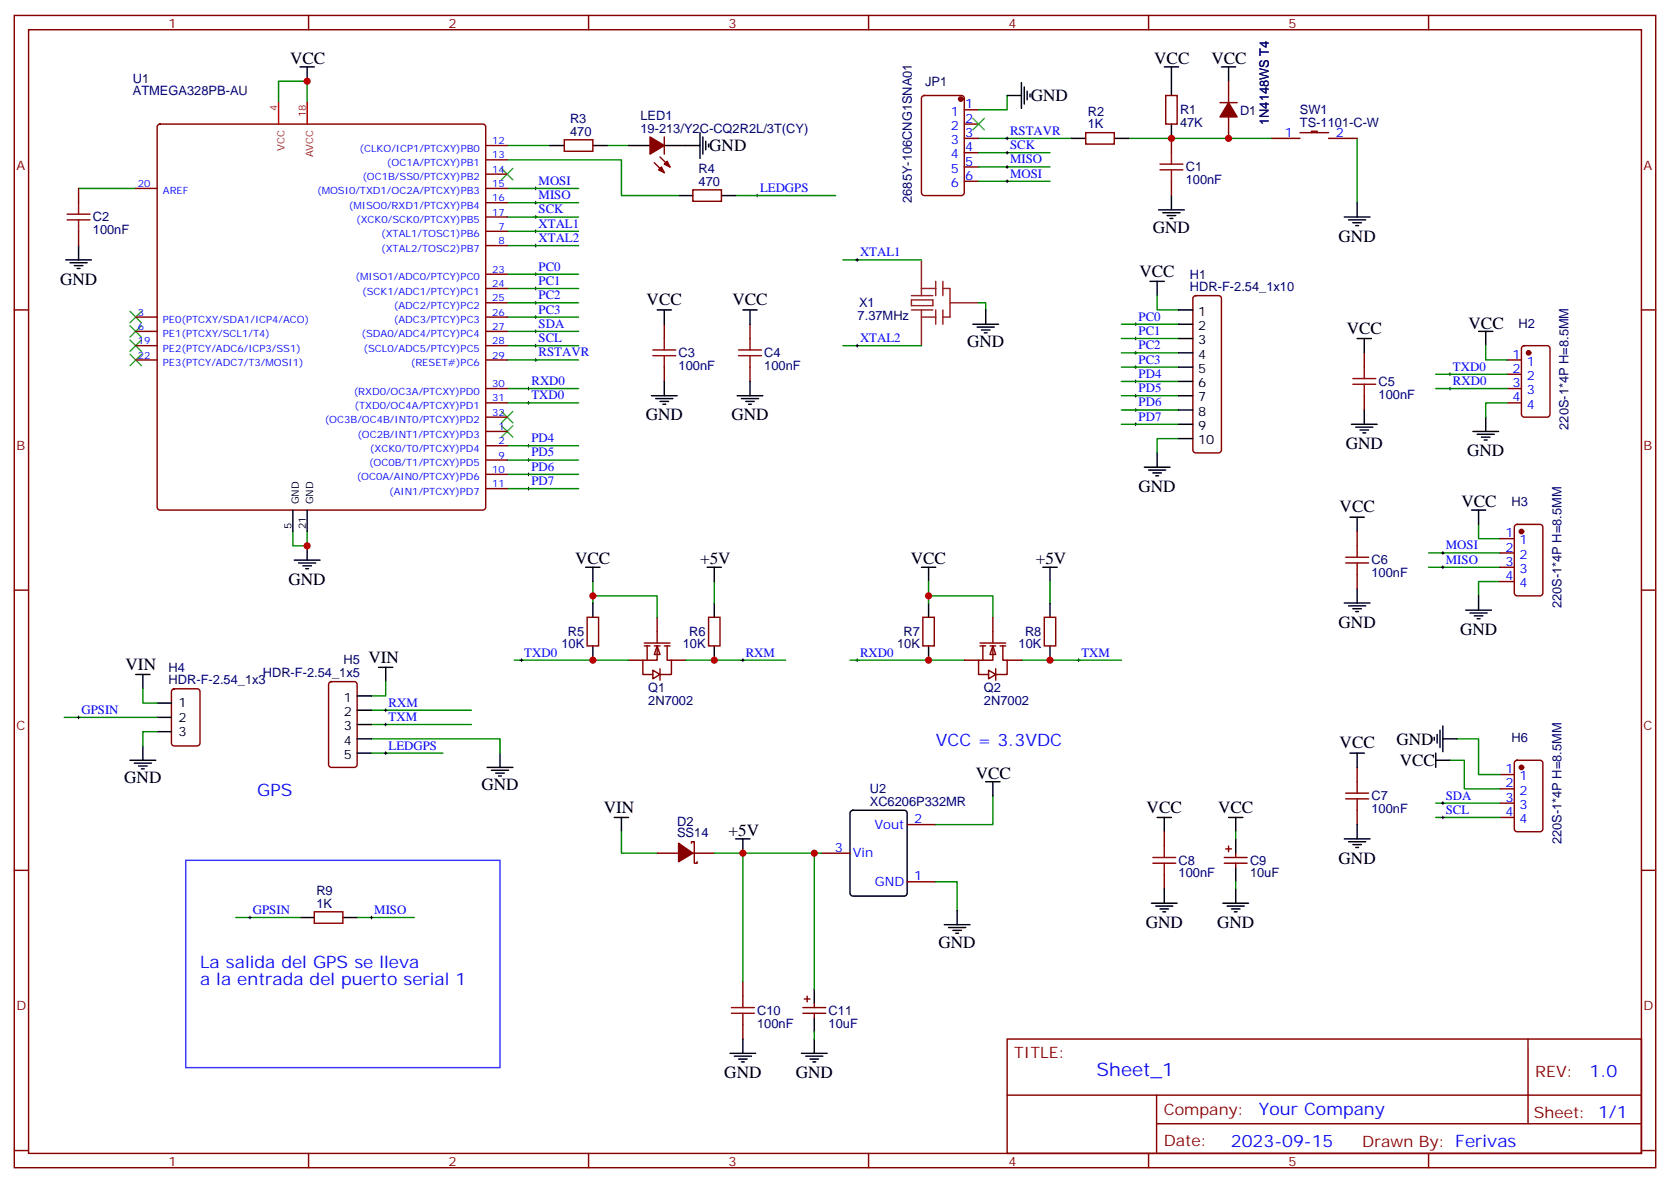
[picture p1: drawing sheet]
<svg xmlns="http://www.w3.org/2000/svg" width="412mm" height="292mm" viewBox="0 0 412 292" stroke-linecap="round" stroke-linejoin="round" font-family="sans-serif">
<g fill="none" stroke="#870000" stroke-width=".35">
<path d="M3.5 3.8h405.4v284.3h-405.4zM7.1 7.3h398.2v277.3h-398.2zM76.2 3.8v3.5M145.3 3.8v3.5M214.5 3.8v3.5M283.6 3.8v3.5M352.8 3.8v3.5M119.9 35.9h5.3M119.9 39.4h5.3M139.3 34.5h7.1v2.8h-7.1zM163 38.7l2.5 2.5M164 33.8v4.2"/>
<path d="M227.8 23.8l.4-.2h9.2a.71 .71 0 0 1 .7 .7v23.3a.76 .76 0 0 1-.7 .7h-9.2a.76 .76 0 0 1-.7-.7v-23.3zM238.1 34.1h3.6M238.1 27.1h3.6M238.1 30.6h3.6M238.1 37.7h3.6M268.1 32.7h7.1v2.9h-7.1zM287.9 23.6h2.8v7h-2.8zM289.3 34.1v3.6M301.3 25.3h4.2M303.4 20v5.3M303.4 28.9v5.2M314 34.1h7"/>
<path d="M321 32.7h7.1M323.8 32.7v-.3h1.5v.3M328.1 34.1h7M19.4 46.5v3.5M19.4 57.1v3.5M33.5 46.5h5.3M119.9 57.1h5.3M119.9 46.5h5.3M119.9 43h5.3M119.9 50h5.3M119.9 53.6h5.3M161.6 40.1l2.4 2.5"/>
<path d="M171.1 46.8h7.1v2.9h-7.1zM238.1 41.2h3.6M238.1 44.7h3.6M289.3 44.7v3.6M3.5 76.5h3.6M33.5 78.2h5.3M119.9 78.2h5.3M119.9 60.6h5.3M119.9 67.7h5.3M119.9 71.2h5.3M119.9 74.7h5.3M294.8 73.2l.5-.2h5.6a.71 .71 0 0 1 .7 .7v37.4a.76 .76 0 0 1-.7 .7h-5.6a.76 .76 0 0 1-.7-.7v-37.4z"/>
<path d="M405.3 76.5h3.6M33.5 81.8h5.3M33.5 88.8h5.3M33.5 85.3h5.3M119.9 81.8h5.3M119.9 95.9h5.3M119.9 99.4h5.3M119.9 88.8h5.3M119.9 85.3h5.3M164 80v3.5M164 90.6v3.5M185.2 80v3.5"/>
<path d="M185.2 90.6v3.5M336.9 87.1v3.5M336.9 97.6v3.6M372.2 95.9h3.5M372.2 99.4h3.5M372.2 88.8h3.5M372.2 92.4h3.5M375.9 85.5l.5-.2h5.7a.71 .71 0 0 1 .7 .7v16.2a.76 .76 0 0 1-.7 .7h-5.7a.76 .76 0 0 1-.7-.7v-16.2zM119.9 106.5h5.3M119.9 110h5.3M119.9 113.5h5.3M119.9 117.1h5.3"/>
<path d="M119.9 102.9h5.3M119.9 120.6h5.3M335.1 131.2v3.5M370.4 132.9h3.5M370.4 136.5h3.5M370.4 140h3.5M374.2 129.6l.4-.2h5.7a.71 .71 0 0 1 .7 .7v16.2a.76 .76 0 0 1-.7 .7h-5.7a.76 .76 0 0 1-.7-.7v-16.2zM3.5 145.6h3.6M335.1 141.7v3.6M370.4 143.5h3.5M405.3 145.6h3.6M42.6 170.2l.4-.2h5.7a.71 .71 0 0 1 .7 .7v12.7a.76 .76 0 0 1-.7 .7h-5.7a.76 .76 0 0 1-.7-.7v-12.7z"/>
<path d="M335.1 189.4v3.5M335.1 200v3.5M370.4 191.1h3.5M370.4 194.7h3.5M370.4 198.2h3.5M374.2 187.8l.4-.2h5.7a.71 .71 0 0 1 .7 .7v16.2a.76 .76 0 0 1-.7 .7h-5.7a.76 .76 0 0 1-.7-.7v-16.2zM3.5 214.8h3.6M162.3 210.5h5.3M170.7 208.1v-.4h.7v5.3h.8v-.3M171.1 210.5h5.3M202.8 210.5h7.1M224 217.6h7.1"/>
<path d="M224 203.5h7.1M287.5 205.2v3.6M287.5 215.8v3.6M302.3 211.6h5.7M302.3 213h5.7M302.7 209.5h1.4M303.4 208.8v1.4M305.2 210.5v1.1M305.2 213v1.1M370.4 201.7h3.5M405.3 214.8h3.6M77.6 225h7.1v2.8h-7.1z"/>
<path d="M183.4 242.3v3.5M183.4 252.9v3.5M198.3 248.6h5.6M198.3 250h5.6M198.6 246.5h1.4M199.3 245.8v1.4M201.1 247.6v1M201.1 250v1.1M248.7 256.4h156.6v28.2h-156.6zM377.3 256.4v20.9M248.7 270.2h156.5M285.6 277.3h119.6"/>
<path d="M285.6 270.2v14.2M3.5 283.9h3.6M76.2 284.6v3.5M145.3 284.6v3.5M214.5 284.6v3.5M283.6 284.6v3.5M352.8 284.6v3.5M405.3 283.9h3.6"/>
</g>
<g fill="none" stroke="#000" stroke-width=".25">
<path d="M248.4 34.1h.7M248.4 37.7h.7M248.7 33.8v.7M248.7 37.3v.7M131.9 57.1h.7M131.9 53.6h.7M131.9 50h.7M131.9 46.5h.7M132.3 46.1v.7M132.3 49.7v.7M132.3 53.2v.7M132.3 56.7v.7"/>
<path d="M186.6 48.3h.7M187 47.9v.7M248.4 41.2h.7M248.4 44.7h.7M248.7 40.9v.7M248.7 44.4v.7M131.9 78.2h.7M131.9 74.7h.7M131.9 71.2h.7M131.9 67.7h.7M131.9 60.6h.7M132.3 60.3v.7"/>
<path d="M132.3 67.3v.7M132.3 70.8v.7M132.3 74.4v.7M132.3 77.9v.7M211.3 64.1h.7M211.7 63.8v.7M280.5 79.7v.7M130.2 95.9h.7M130.2 99.4h.7M130.5 95.5v.7M130.5 99.1v.7M131.9 88.8h.7"/>
<path d="M131.9 85.3h.7M131.9 81.8h.7M132.3 81.4v.7M132.3 84.9v.8M132.3 88.5v.7M211.3 85.3h.7M211.7 84.9v.8M280.1 97.6h.7M280.1 94.1h.7M280.1 90.6h.7M280.1 87.1h.7M280.1 83.5h.7"/>
<path d="M280.1 80h.7M280.5 83.2v.7M280.5 86.7v.7M280.5 90.2v.7M280.5 93.8v.7M280.5 97.3v.7M357.7 95.9h.7M357.7 92.4h.7M358.1 92v.7M358.1 95.5v.7M130.2 117.1h.7M130.2 113.5h.7"/>
<path d="M130.2 110h.7M130.5 109.6v.7M130.5 113.2v.7M130.5 116.7v.7M280.1 104.7h.7M280.1 101.2h.7M280.5 100.8v.7M280.5 104.4v.7M130.2 120.6h.7M130.5 120.2v.7M356 136.5h.7M356 140h.7"/>
<path d="M356.3 136.1v.7M356.3 139.6v.7M19 177h.8M19.4 176.7v.7M94.9 178.8h.7M94.9 175.3h.7M95.2 174.9v.7M95.2 178.4v.7M356 198.2h.7M356.3 197.8v.7M356 201.7h.7M356.3 201.4v.7"/>
<path d="M61.4 226.4h.7M61.7 226.1v.7M91.4 226.4h.7M91.7 226.1v.7"/>
</g>
<g fill="none" stroke="#008700" stroke-width=".35">
<path d="M68.8 25.3v-5.3h7v5.3M125.2 39.4h28.3v8.9h14.1M125.2 35.9h10.6M149.9 35.9h5.3M241.7 34.1h22.9M241.7 37.7h17.6M248.7 23.6v3.5h-7M278.7 34.1h35.3M335.1 34.1v15.9M19.4 46.5h14.1M125.2 57.1h17.7M125.2 53.6h17.7"/>
<path d="M125.2 50h17.7M125.2 46.5h17.7M181.7 48.3h24.7M241.7 41.2h17.6M241.7 44.7h17.6M125.2 78.2h17.7M125.2 74.7h17.7M125.2 71.2h17.7M125.2 67.7h17.7M125.2 60.6h17.7M208.1 64.1h19.4M241.7 74.7h1.7v1.8"/>
<path d="M285.8 73v3.5h5.2M125.2 88.8h17.7M125.2 85.3h17.7M125.2 81.8h17.7M125.2 99.4h17.7M125.2 95.9h17.7M208.1 85.3h19.4M276.9 97.6h14.1M276.9 94.1h14.1M276.9 90.6h14.1M276.9 87.1h14.1M276.9 83.5h14.1"/>
<path d="M276.9 80h14.1M354.5 95.9h17.7M354.5 92.4h17.7M366.9 85.3v3.5h5.3M372.2 99.4h-5.3v3.5M125.2 117.1h17.7M125.2 113.5h17.7M125.2 110h17.7M276.9 104.7h14.1M276.9 101.2h14.1M291 108.2h-5.2v3.6M72.3 131.2v3.5h3.5v-3.5"/>
<path d="M125.2 120.6h17.7M352.8 136.5h17.6M352.8 140h17.6M365.1 129.4v3.5h5.3M370.4 143.5h-5.3v3.5M15.9 177h22.9M35.3 170v3.5h3.5M91.7 178.8h24.7M91.7 175.3h24.7M95.2 168.2v3.5h-3.5M38.8 180.6h-3.5v3.5M91.7 182.3h31.8v3.5"/>
<path d="M245.2 196.4v7.1h-14.1M354.5 198.2h15.9M358.1 187.6h3.5v7.1h8.8M359.8 182.3h5.3v8.8h5.3M153.5 205.2v5.3h8.8M176.4 210.5h26.4M183.4 210.5v31.8M201.1 210.5v33.6M231.1 217.6h5.3v7M305.2 205.2v1.8M305.2 217.6v1.8M354.5 201.7h15.9"/>
<path d="M58.2 226.4h15.9M88.2 226.4h14.1M201.1 254.6v1.8"/>
</g>
<g fill="none" stroke="#000" stroke-width=".35">
<path d="M74.1 16.5h3.5M75.8 16.5v3.5M287.5 16.5h3.5M289.3 16.5v7.1M301.6 16.5h3.6M303.4 16.5v3.5M135.8 35.9h3.5M146.4 35.9h3.5M155.2 35.9h5.3M164 35.9h8.9M172.9 32.7v6.4M173.6 33.8v4.2"/>
<path d="M174.3 34.9v2.1M175 35.6v.7M248.7 23.6h3.5M252.2 20.4v6.3M252.9 21.4v4.3M253.6 22.5v2.1M254.4 23.2v.7M264.6 34.1h3.5M275.2 34.1h3.5M289.3 30.6v3.5M167.6 48.3h3.5M178.2 48.3h3.5"/>
<path d="M286.1 51.8h6.4M287.2 52.5h4.2M288.2 53.2h2.1M288.9 53.9h.7M289.3 48.3v3.5M332 53.6h6.3M333 54.3h4.3M334.1 55h2.1M334.8 55.7h.7M335.1 50v3.6M16.2 64.1h6.4M17.3 64.8h4.2"/>
<path d="M18.3 65.5h2.2M19 66.3h.8M19.4 60.6v3.5M162.3 76.5h3.5M164 76.5v3.5M183.4 76.5h3.6M185.2 76.5v3.5M243.4 76.5v3.5M284 69.4h3.5M285.8 69.4v3.6M291 76.5h3.6M160.9 97.6h6.3"/>
<path d="M161.9 98.4h4.3M163 99.1h2.1M163.7 99.8h.7M164 94.1v3.5M182 97.6h6.4M183.1 98.4h4.2M184.1 99.1h2.2M184.9 99.8h.7M185.2 94.1v3.5M240.2 80h6.4M241.3 80.7h4.2M242.4 81.4h2.1"/>
<path d="M243.1 82.1h.7M291 97.6h3.6M291 83.5h3.6M291 80h3.6M291 87.1h3.6M291 90.6h3.6M291 94.1h3.6M335.1 83.5h3.6M336.9 83.5v3.6M365.1 81.8h3.6M366.9 81.8v3.5M282.6 115.3h6.3"/>
<path d="M283.6 116h4.3M284.7 116.7h2.1M285.4 117.4h.7M285.8 111.8v3.5M291 104.7h3.6M291 101.2h3.6M291 108.2h3.6M333.7 104.7h6.4M334.8 105.4h4.2M335.8 106.1h2.2M336.5 106.8h.8M336.9 101.2v3.5"/>
<path d="M363.7 106.5h6.4M364.8 107.2h4.2M365.8 107.9h2.1M366.5 108.6h.7M366.9 102.9v3.6M72.3 125.9v5.3M72.7 138.2h6.3M73.7 138.9h4.3M74.8 139.6h2.1M75.8 125.9v5.3M75.8 134.7v3.5M333.4 127.6h3.5"/>
<path d="M335.1 127.6v3.6M363.4 125.9h3.5M365.1 125.9v3.5M75.5 140.3h.7M332 148.8h6.3M333 149.5h4.3M334.1 150.2h2.1M334.8 150.9h.7M335.1 145.3v3.5M361.9 150.6h6.4M363 151.3h4.2M364.1 152h2.1"/>
<path d="M364.8 152.7h.7M365.1 147v3.6M33.5 166.4h3.5M35.3 166.4v3.6M38.8 173.5h3.5M38.8 177h3.5M93.5 164.7h3.5M95.2 164.7v3.5M356.3 179.1v6.4M32.1 187.6h6.4M33.2 188.3h4.2M34.2 189h2.1"/>
<path d="M34.9 189.7h.7M35.3 184.1v3.5M38.8 180.6h3.5M120.3 189.4h6.3M121.4 190.1h4.2M122.4 190.8h2.1M123.1 191.5h.7M123.5 185.8v3.6M243.4 192.9h3.5M245.2 192.9v3.5M333.4 185.8h3.5M335.1 185.8v3.6"/>
<path d="M354.2 182v.7M354.5 187.6h3.6M354.5 185.8v3.6M354.9 181.3v2.1M355.6 180.2v4.2M356.3 182.3h3.5M151.7 201.7h3.5M153.5 201.7v3.5M181.7 207h3.5M183.4 207v3.5M210.1 200.2l.5-.2h12.7a.71 .71 0 0 1 .7 .7v19.7a.76 .76 0 0 1-.7 .7h-12.7a.76 .76 0 0 1-.7-.7v-19.7zM285.8 201.7h3.5"/>
<path d="M287.5 201.7v3.5M287.5 219.4v3.5M303.4 201.7h3.5M305.2 201.7v3.5M305.2 207v3.5M305.2 214.1v3.5M305.2 219.4v3.5M332 207h6.3M333 207.7h4.3M334.1 208.4h2.1M334.8 209.1h.7M335.1 203.5v3.5"/>
<path d="M74.1 226.4h3.5M84.7 226.4h3.5M233.2 228.2h6.3M234.2 228.9h4.3M235.3 229.6h2.1M236 230.3h.7M236.4 224.6v3.6M284.3 222.9h6.4M285.4 223.6h4.2M286.5 224.3h2.1M287.2 225h.7M302 222.9h6.3"/>
<path d="M303 223.6h4.3M304.1 224.3h2.1M304.8 225h.7M180.3 259.9h6.3M183.4 256.4v3.5M197.9 259.9h6.4M201.1 244.1v3.5M201.1 251.1v3.5M201.1 256.4v3.5M181.3 260.6h4.3M182.4 261.3h2.1M183.1 262h.7"/>
<path d="M199 260.6h4.2M200 261.3h2.1M200.7 262h.7"/>
</g>
<g fill="none" stroke="#3c3" stroke-width=".35">
<path d="M240.2 29.2l2.9 2.8M243.1 29.2l-2.9 2.8M123.8 41.6l2.8 2.8M126.6 41.6l-2.8 2.8M32.1 76.8l2.8 2.9M34.9 76.8l-2.8 2.9M32.1 80.4l2.8 2.8M32.1 83.9l2.8 2.8M32.1 87.4l2.8 2.8M34.9 80.4l-2.8 2.8M34.9 83.9l-2.8 2.8M34.9 87.4l-2.8 2.8"/>
<path d="M123.8 101.5l2.8 2.9M123.8 105.1l2.8 2.8M126.6 101.5l-2.8 2.9M126.6 105.1l-2.8 2.8"/>
</g>
<g fill="#870000" stroke="#870000" stroke-width=".35">
<path d="M160.5 33.8l3.5 2.1-3.5 2.1z"/>
<path d="M164 40.5l.7-.7 .8 1.4z"/>
<path d="M162.6 41.9l.7-.7 .7 1.4z"/>
<path d="M167.6 208.1l3.5 2.4-3.5 2.2z"/>
<path d="M303.4 25.3l2.1 3.6h-4.2z"/>
<circle cx="237.2" cy="24.4" r=".53"/>
<circle cx="375.7" cy="189.4" r=".53"/>
<circle cx="375.7" cy="131.2" r=".53"/>
<circle cx="377.5" cy="87.1" r=".53"/>
</g>
<g fill="none" stroke="#a10000" stroke-width=".35">
<path d="M289.3 37.7v2.8M16.6 54.3h5.6M16.6 52.8h5.6M19.4 50v2.8M19.4 54.3v2.8M286.5 41.9h5.6M286.5 40.5h5.6M289.3 41.9v2.8M161.2 86.4h5.7M161.2 87.8h5.7M164 83.5v2.9M164 87.8v2.8"/>
<path d="M182.4 86.4h5.6M182.4 87.8h5.6M185.2 83.5v2.9M185.2 87.8v2.8M334.1 94.8h5.6M334.1 93.4h5.6M336.9 90.6v2.8M336.9 94.8v2.8M332.3 138.9h5.7M332.3 137.5h5.7M335.1 134.7v2.8M335.1 138.9v2.8"/>
<path d="M332.3 197.1h5.7M332.3 195.7h5.7M335.1 192.9v2.8M335.1 197.1v2.9M284.7 211.6h5.6M284.7 213h5.6M287.5 208.8v2.8M287.5 213v2.8M180.6 248.6h5.7M180.6 250h5.7M183.4 245.8v2.8M183.4 250v2.9"/>
</g>
<path d="M39 30.8l.5-.2h79.7a.71 .71 0 0 1 .7 .7v93.9a.76 .76 0 0 1-.7 .7h-79.7a.76 .76 0 0 1-.7-.7v-93.9z" fill="none" stroke="#850000" stroke-width=".35"/>
<path d="M68.8 25.3v5.3M75.8 25.3v5.3" fill="none" stroke="#f00" stroke-width=".35"/>
<g fill="none" stroke="#8c2424" stroke-width=".35">
<path d="M225.1 74h5.3v1.4h-5.3zM225.1 76.5h5.3M225.1 73h5.3M227.5 78.2h3.6M227.5 71.2h3.6M227.5 64.1v8.9M227.5 76.5v8.8M231.1 69.4v3.6M231.1 76.5v3.5M232.8 69.4v3.6M232.8 76.5v3.5M232.8 71.2h1.8v7h-1.8"/>
<path d="M234.6 74.7h7.1"/>
</g>
<g fill="#fff" stroke="#870000" stroke-width=".35">
<path d="M162.3 159.4l.7 2.1h-1.4z"/>
<path d="M161.2 165.4l1.8 1-1.8 1.1z"/>
</g>
<g fill="none" stroke="#870000" stroke-width=".35">
<path d="M145 152.3h2.8v7.1h-2.8zM159.1 158.7h6.4M159.1 159.4h1.4M159.8 159.4v3.5M161.6 159.4h1.4M162.3 159.4v3.5h-3.6v3.5h2.5M162.3 152.3v6.4M164 159.4h1.5M164.7 159.4v3.5h1.1v3.5h-2.8M175 152.3h2.8v7.1h-2.8zM227.9 152.3h2.8v7.1h-2.8zM257.9 152.3h2.8v7.1h-2.8z"/>
<path d="M155.2 162.9h3.5M163 165v2.9M165.8 162.9h3.5"/>
</g>
<g fill="none" stroke="#000" stroke-width=".35">
<path d="M144.6 140h3.6M146.4 140v3.5M174.6 140h3.6M176.4 140v3.5M227.5 140h3.6M229.3 140v3.5M257.5 140h3.6M259.3 140v3.5M146.4 148.8v3.5M146.4 159.4v3.5M176.4 148.8v3.5M176.4 159.4v3.5"/>
<path d="M229.3 148.8v3.5M229.3 159.4v3.5M259.3 148.8v3.5M259.3 159.4v3.5"/>
</g>
<path d="M146.4 148.8v-1.8h15.9v5.3M146.4 143.5v3.5M176.4 143.5v5.3M229.3 148.8v-1.8h15.9v5.3M229.3 143.5v3.5M259.3 143.5v5.3M127 162.9h28.2M169.3 162.9h24.7M209.9 162.9h28.2M252.2 162.9h24.7" fill="none" stroke="#008700" stroke-width=".35"/>
<path d="M128.4 162.9h.7M128.8 162.6v.7M183.1 162.9h.7M183.4 162.6v.7M211.3 162.9h.7M211.7 162.6v.7M266 162.9h.7M266.3 162.6v.7" fill="none" stroke="#000" stroke-width=".25"/>
<g fill="#fff" stroke="#870000" stroke-width=".35">
<path d="M245.2 159.4l.7 2.1h-1.4z"/>
<path d="M244.1 165.4l1.8 1-1.8 1.1z"/>
</g>
<path d="M242 158.7h6.4M242 159.4h1.4M242.7 159.4v3.5M244.5 159.4h1.4M245.2 159.4v3.5h-3.5v3.5h2.4M245.2 152.3v6.4M246.9 159.4h1.5M247.6 159.4v3.5h1.1v3.5h-2.8M81.4 168.4l.4-.2h5.7a.71 .71 0 0 1 .7 .7v19.8a.76 .76 0 0 1-.7 .7h-5.7a.76 .76 0 0 1-.7-.7v-19.8zM238.1 162.9h3.6M245.9 165v2.9M248.7 162.9h3.5" fill="none" stroke="#870000" stroke-width=".35"/>
<path d="M88.2 171.7h3.5M88.2 175.3h3.5M88.2 178.8h3.5M88.2 182.3h3.5M88.2 185.8h3.5" fill="none" stroke="#000" stroke-width=".35"/>
<path d="M91.7 185.8h17.7" fill="none" stroke="#008700" stroke-width=".35"/>
<path d="M94.9 185.8h.7M95.2 185.5v.7" fill="none" stroke="#000" stroke-width=".25"/>
<path d="M45.9 212.3h77.6v51.2h-77.6z" fill="none" stroke="#33f" stroke-width=".35"/>
<g fill="#c00">
<circle cx="75.8" cy="134.7" r=".88"/>
<circle cx="75.8" cy="20" r=".88"/>
<circle cx="303.4" cy="34.1" r=".88"/>
<circle cx="289.3" cy="34.1" r=".88"/>
<circle cx="183.4" cy="210.5" r=".88"/>
<circle cx="201.1" cy="210.5" r=".88"/>
<circle cx="146.4" cy="147" r=".88"/>
<circle cx="146.4" cy="162.9" r=".88"/>
<circle cx="176.4" cy="162.9" r=".88"/>
<circle cx="259.3" cy="162.9" r=".88"/>
<circle cx="229.3" cy="162.9" r=".88"/>
<circle cx="229.3" cy="147" r=".88"/>
</g>
<text font-size="4.6" fill="#00f" x="270.8" y="265.4">Sheet_1</text>
<g font-size="4.2">
<text x="71.6" y="15.8">VCC</text>
<text x="285" y="15.8">VCC</text>
<text x="299.2" y="15.8">VCC</text>
<text x="254.5" y="25">GND</text>
<text x="175.2" y="37.3">GND</text>
<text x="284.7" y="57.4">GND</text>
<text x="330.6" y="59.6">GND</text>
<text x="14.8" y="70.2">GND</text>
<text x="281.4" y="68.3">VCC</text>
<text x="159.7" y="75.4">VCC</text>
<text x="180.9" y="75.4">VCC</text>
<text x="332.6" y="82.4">VCC</text>
<text x="362.7" y="81.1">VCC</text>
<text x="238.8" y="85.7">GND</text>
<text x="159.5" y="103.7">GND</text>
<text x="180.6" y="103.7">GND</text>
<text x="332.3" y="110.8">GND</text>
<text x="362.3" y="112.5">GND</text>
<text x="281.2" y="121.4">GND</text>
<text x="360.9" y="125.2">VCC</text>
<text x="330.8" y="126.5">VCC</text>
<text x="142" y="139.3">VCC</text>
<text x="172.9" y="139.3">+5V</text>
<text x="224.9" y="139.3">VCC</text>
<text x="255.8" y="139.3">+5V</text>
<text x="71.3" y="144.3">GND</text>
<text x="330.6" y="154.9">GND</text>
<text x="360.5" y="156.6">GND</text>
<text x="31" y="165.4">VIN</text>
<text x="91" y="163.6">VIN</text>
<text x="330.8" y="184.7">VCC</text>
<text x="344.8" y="183.7">GND</text>
<text x="345.7" y="189">VCC</text>
<text x="30.7" y="193.3">GND</text>
<text x="118.9" y="195">GND</text>
<text x="240.9" y="192.2">VCC</text>
<text x="149.1" y="200.6">VIN</text>
<text x="283.2" y="200.6">VCC</text>
<text x="300.8" y="200.6">VCC</text>
<text x="179.9" y="206.3">+5V</text>
<text x="330.6" y="213.1">GND</text>
<text x="231.8" y="233.8">GND</text>
<text x="282.9" y="229">GND</text>
<text x="300.6" y="229">GND</text>
<text x="178.9" y="266">GND</text>
<text x="196.5" y="266">GND</text>
</g>
<g font-size="4.2" fill="#00f">
<text x="231.1" y="184.1">VCC = 3.3VDC</text>
<text x="63.5" y="196.4">GPS</text>
<text x="49.4" y="238.8">La salida del GPS se lleva</text>
<text x="49.4" y="243">a la entrada del puerto serial 1</text>
<text x="392.5" y="265.7">1.0</text>
<text x="310.9" y="275.2">Your Company</text>
<text x="304" y="283">2023-09-15</text>
</g>
<g font-size="3.9" fill="#800">
<text x="250.5" y="261">TITLE:</text>
<text x="379.1" y="265.7">REV:</text>
<text x="287.4" y="275.2">Company:</text>
<text x="378.7" y="275.8">Sheet: 1/1</text>
<text x="287.4" y="282.9">Date:</text>
<text x="336.4" y="282.9">Drawn By: Ferivas</text>
</g>
<g font-size="3.2" fill="#800">
<text x="41.6" y="6.8">1</text>
<text x="110.8" y="6.8">2</text>
<text x="179.9" y="6.8">3</text>
<text x="249.1" y="6.8">4</text>
<text x="318.2" y="6.8">5</text>
<text x="4.1" y="41.9">A</text>
<text x="405.9" y="41.9">A</text>
<text x="4.1" y="111.1">B</text>
<text x="405.9" y="111.1">B</text>
<text x="4.1" y="180.2">C</text>
<text x="405.9" y="180.2">C</text>
<text x="4.1" y="249.3">D</text>
<text x="405.9" y="249.3">D</text>
<text x="41.6" y="287.6">1</text>
<text x="110.8" y="287.6">2</text>
<text x="179.9" y="287.6">3</text>
<text x="249.1" y="287.6">4</text>
<text x="318.2" y="287.6">5</text>
</g>
<g font-size="3.2" fill="#000080">
<text x="32.8" y="23.6">ATMEGA328PB-AU</text>
<text x="32.8" y="20.4">U1</text>
<text x="228.4" y="21.2">JP1</text>
<text x="158.2" y="29.6">LED1</text>
<text x="268.6" y="28.5">R2</text>
<text x="291.4" y="28.2">R1</text>
<text x="306.2" y="28.3">D1</text>
<text x="321" y="28.1">SW1</text>
<text x="140.8" y="33.4">470</text>
<text x="140.8" y="30.3">R3</text>
<text x="158.2" y="32.7">19-213/Y2C-CQ2R2L/3T(CY)</text>
<text x="268.6" y="31.7">1K</text>
<text x="291.4" y="31.3">47K</text>
<text x="313.4" y="30.8" transform="rotate(-90 313.4 30.8)">1N4148WS T4</text>
<text x="321" y="31.3">TS-1101-C-W</text>
<text x="172.5" y="45.8">470</text>
<text x="172.5" y="42.6">R4</text>
<text x="292.8" y="45.4">100nF</text>
<text x="292.8" y="42.3">C1</text>
<text x="225.2" y="50.1" transform="rotate(-90 225.2 50.1)">2685Y-106CNG1SNA01</text>
<text x="22.9" y="57.8">100nF</text>
<text x="22.9" y="54.6">C2</text>
<text x="293.8" y="71.9">HDR-F-2.54_1x10</text>
<text x="293.8" y="69">H1</text>
<text x="212.1" y="75.8">X1</text>
<text x="211.8" y="79">7.37MHz</text>
<text x="375" y="80.9">H2</text>
<text x="167.6" y="88.1">C3</text>
<text x="188.7" y="88.1">C4</text>
<text x="167.6" y="91.3">100nF</text>
<text x="188.7" y="91.3">100nF</text>
<text x="340.4" y="95.2">C5</text>
<text x="340.4" y="98.4">100nF</text>
<text x="387.3" y="106" transform="rotate(-90 387.3 106)">220S-1*4P H=8.5MM</text>
<text x="373.3" y="125">H3</text>
<text x="338.7" y="142.5">100nF</text>
<text x="338.7" y="139.3">C6</text>
<text x="385.6" y="150.1" transform="rotate(-90 385.6 150.1)">220S-1*4P H=8.5MM</text>
<text x="138.6" y="160">10K</text>
<text x="140.2" y="157">R5</text>
<text x="168.6" y="160">10K</text>
<text x="170.2" y="157">R6</text>
<text x="221.5" y="160">10K</text>
<text x="223.1" y="157">R7</text>
<text x="251.5" y="160">10K</text>
<text x="253.1" y="157">R8</text>
<text x="41.6" y="165.8">H4</text>
<text x="64.9" y="167.1">HDR-F-2.54_1x5</text>
<text x="84.8" y="164">H5</text>
<text x="41.6" y="168.9">HDR-F-2.54_1x3</text>
<text x="160.1" y="173.8">2N7002</text>
<text x="160.1" y="170.7">Q1</text>
<text x="243" y="173.8">2N7002</text>
<text x="243" y="170.7">Q2</text>
<text x="373.3" y="183.2">H6</text>
<text x="214.8" y="195.7">U2</text>
<text x="338.7" y="197.5">C7</text>
<text x="167.2" y="203.7">D2</text>
<text x="214.8" y="198.8">XC6206P332MR</text>
<text x="338.7" y="200.7">100nF</text>
<text x="167.2" y="206.7">SS14</text>
<text x="385.6" y="208.4" transform="rotate(-90 385.6 208.4)">220S-1*4P H=8.5MM</text>
<text x="291" y="213.4">C8</text>
<text x="308.7" y="213.4">C9</text>
<text x="78.1" y="220.8">R9</text>
<text x="291" y="216.5">100nF</text>
<text x="308.7" y="216.5">10uF</text>
<text x="78.1" y="223.9">1K</text>
<text x="187" y="250.4">C10</text>
<text x="204.6" y="250.4">C11</text>
<text x="187" y="253.6">100nF</text>
<text x="204.6" y="253.6">10uF</text>
</g>
<g font-size="3.2" fill="#00f">
<text x="234.8" y="28.5">1</text>
<text x="238.3" y="26.7">1</text>
<text x="234.8" y="32">2</text>
<text x="234.8" y="35.6">3</text>
<text x="238.3" y="30.3">2</text>
<text x="238.3" y="33.8">3</text>
<text x="249.4" y="33.3">RSTAVR</text>
<text x="317.2" y="33.8">1</text>
<text x="329.8" y="33.8">2</text>
<text x="234.8" y="39.1">4</text>
<text x="238.3" y="37.3">4</text>
<text x="238.3" y="40.9">5</text>
<text x="249.4" y="36.8">SCK</text>
<text x="249.4" y="40.3">MISO</text>
<text x="133" y="45.6">MOSI</text>
<text x="187.7" y="47.4">LEDGPS</text>
<text x="234.8" y="42.6">5</text>
<text x="234.8" y="46.1">6</text>
<text x="238.3" y="44.4">6</text>
<text x="249.4" y="43.9">MOSI</text>
<text x="133" y="52.7">SCK</text>
<text x="133" y="49.1">MISO</text>
<text x="133" y="59.7">XTAL2</text>
<text x="133" y="56.2">XTAL1</text>
<text x="212.4" y="63.3">XTAL1</text>
<text x="133" y="70.3">PC1</text>
<text x="133" y="66.8">PC0</text>
<text x="133" y="77.4">PC3</text>
<text x="133" y="73.8">PC2</text>
<text x="133" y="80.9">SDA</text>
<text x="281.2" y="82.7">PC1</text>
<text x="281.2" y="79.1">PC0</text>
<text x="133" y="87.9">RSTAVR</text>
<text x="133" y="84.4">SCL</text>
<text x="212.4" y="84.4">XTAL2</text>
<text x="281.2" y="89.7">PC3</text>
<text x="281.2" y="86.2">PC2</text>
<text x="373.5" y="88.5">1</text>
<text x="131.2" y="95">RXD0</text>
<text x="281.2" y="93.2">PD4</text>
<text x="358.8" y="95">RXD0</text>
<text x="358.8" y="91.5">TXD0</text>
<text x="373.5" y="92">2</text>
<text x="373.5" y="95.5">3</text>
<text x="377" y="90.2">1</text>
<text x="377" y="93.8">2</text>
<text x="131.2" y="98.5">TXD0</text>
<text x="281.2" y="100.3">PD6</text>
<text x="281.2" y="96.8">PD5</text>
<text x="373.5" y="99.1">4</text>
<text x="377" y="97.3">3</text>
<text x="377" y="100.8">4</text>
<text x="281.2" y="103.8">PD7</text>
<text x="131.2" y="112.6">PD5</text>
<text x="131.2" y="109.1">PD4</text>
<text x="131.2" y="119.7">PD7</text>
<text x="131.2" y="116.2">PD6</text>
<text x="357" y="135.6">MOSI</text>
<text x="371.8" y="132.6">1</text>
<text x="371.8" y="136.1">2</text>
<text x="375.2" y="134.3">1</text>
<text x="375.2" y="137.9">2</text>
<text x="357" y="139.1">MISO</text>
<text x="371.8" y="139.6">3</text>
<text x="371.8" y="143.2">4</text>
<text x="375.2" y="141.4">3</text>
<text x="375.2" y="144.9">4</text>
<text x="129.5" y="162">TXD0</text>
<text x="184.1" y="162">RXM</text>
<text x="212.4" y="162">RXD0</text>
<text x="267.1" y="162">TXM</text>
<text x="20.1" y="176.1">GPSIN</text>
<text x="96" y="177.9">TXM</text>
<text x="96" y="174.4">RXM</text>
<text x="96" y="185">LEDGPS</text>
<text x="371.8" y="190.8">1</text>
<text x="357" y="197.3">SDA</text>
<text x="371.8" y="194.3">2</text>
<text x="371.8" y="197.8">3</text>
<text x="375.2" y="192.5">1</text>
<text x="375.2" y="196.1">2</text>
<text x="225.8" y="203.1">2</text>
<text x="357" y="200.8">SCL</text>
<text x="371.8" y="201.4">4</text>
<text x="375.2" y="199.6">3</text>
<text x="375.2" y="203.1">4</text>
<text x="216" y="204.5">Vout</text>
<text x="206.1" y="210.2">3</text>
<text x="210.6" y="211.6">Vin</text>
<text x="216" y="218.7">GND</text>
<text x="225.8" y="217.2">1</text>
<text x="62.4" y="225.5">GPSIN</text>
<text x="92.4" y="225.5">MISO</text>
</g>
<g font-size="3.2">
<text x="295.9" y="77.9">1</text>
<text x="295.9" y="81.4">2</text>
<text x="295.9" y="84.9">3</text>
<text x="295.9" y="88.5">4</text>
<text x="295.9" y="92">5</text>
<text x="295.9" y="95.5">6</text>
<text x="295.9" y="99.1">7</text>
<text x="295.9" y="102.6">8</text>
<text x="295.9" y="106.1">9</text>
<text x="295.9" y="109.6">10</text>
<text x="84.9" y="173.1">1</text>
<text x="44.1" y="174.6">1</text>
<text x="44.1" y="178.1">2</text>
<text x="84.9" y="176.7">2</text>
<text x="44.1" y="181.6">3</text>
<text x="84.9" y="180.2">3</text>
<text x="84.9" y="183.7">4</text>
<text x="84.9" y="187.3">5</text>
</g>
<g font-size="2.5" fill="#f00">
<text x="68.4" y="27.4" transform="rotate(-90 68.4 27.4)">4</text>
<text x="75.5" y="29" transform="rotate(-90 75.5 29)">18</text>
<text x="70.3" y="37.2" transform="rotate(-90 70.3 37.2)">VCC</text>
<text x="77.3" y="38.9" transform="rotate(-90 77.3 38.9)">AVCC</text>
</g>
<g font-size="2.5" fill="#00f">
<text x="121.6" y="35.6">12</text>
<text x="88.8" y="37.4">(CLKO/ICP1/PTCXY)PB0</text>
<text x="95.6" y="40.9">(OC1A/PTCXY)PB1</text>
<text x="121.6" y="39.1">13</text>
<text x="34" y="46.1">20</text>
<text x="40.2" y="48">AREF</text>
<text x="78.3" y="48">(MOSI0/TXD1/OC2A/PTCXY)PB3</text>
<text x="89.5" y="44.5">(OC1B/SS0/PTCXY)PB2</text>
<text x="121.6" y="42.6">14</text>
<text x="121.6" y="46.1">15</text>
<text x="86.2" y="51.5">(MISO0/RXD1/PTCXY)PB4</text>
<text x="121.6" y="49.7">16</text>
<text x="121.6" y="53.2">17</text>
<text x="88" y="55.1">(XCK0/SCK0/PTCXY)PB5</text>
<text x="94.1" y="58.6">(XTAL1/TOSC1)PB6</text>
<text x="123.1" y="56.7">7</text>
<text x="94.1" y="62.1">(XTAL2/TOSC2)PB7</text>
<text x="123.1" y="60.3">8</text>
<text x="87.8" y="69.2">(MISO1/ADC0/PTCY)PC0</text>
<text x="121.6" y="67.3">23</text>
<text x="121.6" y="70.8">24</text>
<text x="34" y="77.9">3</text>
<text x="89.4" y="72.7">(SCK1/ADC1/PTCY)PC1</text>
<text x="97.3" y="76.2">(ADC2/PTCY)PC2</text>
<text x="121.6" y="74.4">25</text>
<text x="121.6" y="77.9">26</text>
<text x="34" y="81.4">6</text>
<text x="40.2" y="79.7">PE0(PTCXY/SDA1/ICP4/ACO)</text>
<text x="40.2" y="83.3">PE1(PTCXY/SCL1/T4)</text>
<text x="89.3" y="83.3">(SDA0/ADC4/PTCY)PC4</text>
<text x="97.3" y="79.7">(ADC3/PTCY)PC3</text>
<text x="121.6" y="81.4">27</text>
<text x="34" y="88.5">22</text>
<text x="34" y="84.9">19</text>
<text x="40.2" y="86.8">PE2(PTCY/ADC6/ICP3/SS1)</text>
<text x="89.8" y="86.8">(SCL0/ADC5/PTCY)PC5</text>
<text x="121.6" y="84.9">28</text>
<text x="121.6" y="88.5">29</text>
<text x="40.2" y="90.3">PE3(PTCY/ADC7/T3/MOSI1)</text>
<text x="101.4" y="90.3">(RESET#)PC6</text>
<text x="121.6" y="95.5">30</text>
<text x="87.3" y="97.4">(RXD0/OC3A/PTCXY)PD0</text>
<text x="87.5" y="100.9">(TXD0/OC4A/PTCXY)PD1</text>
<text x="121.6" y="99.1">31</text>
<text x="80.2" y="104.4">(OC3B/OC4B/INT0/PTCXY)PD2</text>
<text x="88.2" y="108">(OC2B/INT1/PTCXY)PD3</text>
<text x="121.6" y="102.6">32</text>
<text x="123.1" y="106.1">1</text>
<text x="91.4" y="111.5">(XCK0/T0/PTCXY)PD4</text>
<text x="123.1" y="109.6">2</text>
<text x="123.1" y="113.2">9</text>
<text x="88.1" y="118.6">(OC0A/AIN0/PTCXY)PD6</text>
<text x="91.1" y="115">(OC0B/T1/PTCXY)PD5</text>
<text x="121.6" y="116.7">10</text>
<text x="96.1" y="122.1">(AIN1/PTCXY)PD7</text>
<text x="121.6" y="120.2">11</text>
</g>
<g font-size="2.5">
<text x="73.8" y="124.5" transform="rotate(-90 73.8 124.5)">GND</text>
<text x="77.3" y="124.5" transform="rotate(-90 77.3 124.5)">GND</text>
<text x="72" y="130.6" transform="rotate(-90 72 130.6)">5</text>
<text x="75.5" y="130.6" transform="rotate(-90 75.5 130.6)">21</text>
</g>
</svg>
